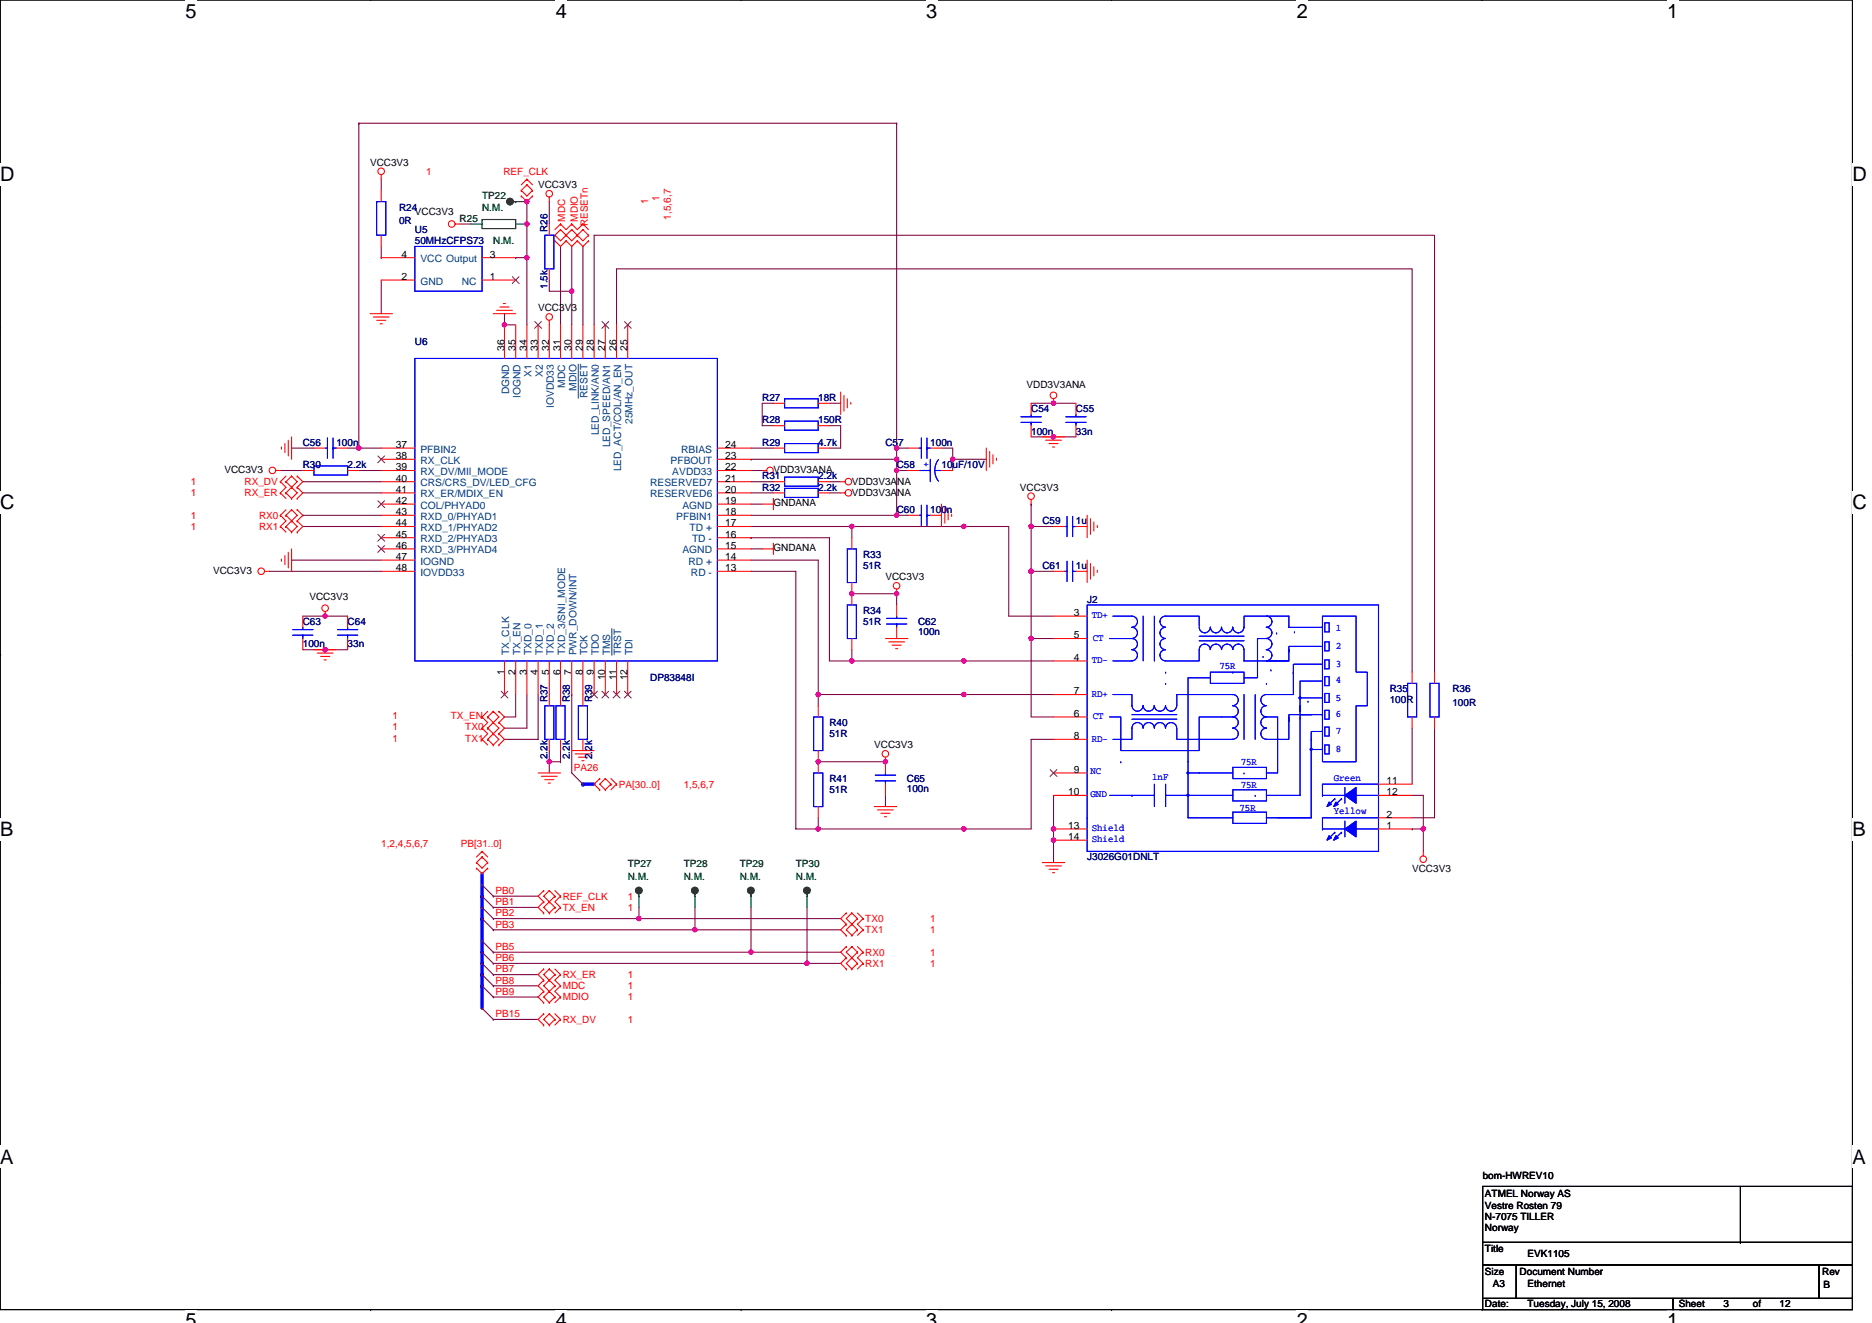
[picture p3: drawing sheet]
<svg xmlns="http://www.w3.org/2000/svg" width="297mm" height="210mm" viewBox="0 0 297 210" stroke-linecap="round" stroke-linejoin="round" font-family="sans-serif">
<path d="M0 0h293.9v207.9h-293.9z" fill="none" stroke="#000" stroke-width=".17"/>
<g fill="#fff">
<path d="M29.4 0h1.8v3.5h-1.8z"/>
<path d="M29.4 207.9h1.8v2h-1.8z"/>
</g>
<path d="M58.8 0h.1M58.8 207.9h.1" fill="none" stroke="#000" stroke-width=".17"/>
<g fill="#fff">
<path d="M88.2 0h1.8v3.5h-1.8z"/>
<path d="M88.2 207.9h1.8v2h-1.8z"/>
</g>
<path d="M117.6 0h.1M117.6 207.9h.1" fill="none" stroke="#000" stroke-width=".17"/>
<g fill="#fff">
<path d="M147 0h1.7v3.5h-1.7z"/>
<path d="M147 207.9h1.7v2h-1.7z"/>
</g>
<path d="M176.4 0h.1M176.4 207.9h.1" fill="none" stroke="#000" stroke-width=".17"/>
<g fill="#fff">
<path d="M205.8 0h1.7v3.5h-1.7z"/>
<path d="M205.8 207.9h1.7v2h-1.7z"/>
</g>
<path d="M235.2 0h.1M235.2 207.9h.1" fill="none" stroke="#000" stroke-width=".17"/>
<g fill="#fff">
<path d="M264.5 0h1.8v3.5h-1.8z"/>
<path d="M264.5 207.9h1.8v2h-1.8z"/>
<path d="M0 26h2.3v3.5h-2.3z"/>
<path d="M293.9 26h2.3v3.5h-2.3z"/>
<path d="M0 77.9h2.3v3.5h-2.3z"/>
<path d="M293.9 77.9h2.3v3.5h-2.3z"/>
</g>
<path d="M0 52h.1M293.9 52h.1" fill="none" stroke="#000" stroke-width=".17"/>
<g fill="#fff">
<path d="M0 129.9h2.1v3.5h-2.1z"/>
<path d="M293.9 129.9h2.1v3.5h-2.1z"/>
</g>
<path d="M0 103.9h.1M293.9 103.9h.1" fill="none" stroke="#000" stroke-width=".17"/>
<path d="M0 103.9h.1" fill="none" stroke="#000" stroke-width=".16"/>
<g fill="#fff">
<path d="M0 181.9h2.2v3.5h-2.2z"/>
<path d="M293.9 181.9h2.2v3.5h-2.2z"/>
</g>
<path d="M0 155.9h.1M293.9 155.9h.1M235.3 188.3h58.6v8.9h-58.6zM235.3 197.2h58.6v3.5h-58.6zM276.2 197.2h.1M276.2 188.3v8.9M235.3 200.7h5.3v5.4h-5.3zM235.3 206.1h30.2v1.8h-30.2zM240.6 200.7h48v5.4h-48zM265.5 206.1h28.4v1.8h-28.4zM288.6 200.7h5.3v5.4h-5.3z" fill="none" stroke="#000" stroke-width=".17"/>
<g fill="none" stroke="#800040" stroke-width=".17">
<path d="M56.9 19.6h85.4M56.9 19.6h.1M56.9 19.6v51.5M142.3 19.6h.1M142.3 19.6v51.5M60.5 28.4v1.8M60.5 39.1v1.8M72.9 35.6h1.8M83.6 32h.1M83.6 35.6h.1M83.6 32v8.9M87.2 32v3.6"/>
<path d="M88.9 39.1v12.5M90.7 39.1v7.1M92.5 39.1v12.5M60.5 44.4v5.4M60.5 40.9h.1M80 49.8v1.8h1.8M80 49.8h.1M81.8 40.9h.1M81.8 40.9h1.8M83.6 40.9v10.7M87.2 44.4v1.8h3.5M90.7 46.2h.1"/>
<path d="M90.7 46.2v5.4M94.3 51.6v-14.3h133.3v69.4M97.8 51.6v-8.9h126.3v64M44.5 74.7h3.5M46.3 71.1h3.5M48 78.2h12.5M48 76.5h12.5M55.2 71.1h1.7M56.9 74.7h3.6M56.9 71.1h3.6M119.2 74.7h1.7M119.2 72.9h.1"/>
<path d="M119.2 76.5h3.5M119.2 78.2h3.5M119.2 71.1h3.5M119.2 72.9h23.1M122.7 64h-1.8v3.6h1.8M131.6 67.6h1.8v3.5h-1.8M131.6 78.2h1.8M131.6 76.5h1.8M131.6 64h1.8M142.3 71.1h1.8M142.3 71.1v1.8M142.3 72.9v1.8h1.8"/>
<path d="M142.3 74.7h.1M142.3 74.7v7.1M149.4 71.1h1.8v1.8M151.2 72.9h.1M151.2 72.9h5.3M151.2 72.9v1.8M163.6 69.3h3.6M163.6 64h3.6M167.2 64h.1M167.2 69.3h.1M167.2 64h3.5M167.2 69.3h3.5"/>
<path d="M42.7 90.7h17.8M46.3 88.9h.1M46.3 88.9h14.2M48 81.8h.1M48 83.6h12.5M48 97.8h3.6M48 81.8h12.5M51.6 97.8h.1M51.6 97.8h3.6M119.2 80h1.7M119.2 85.3h12.4v19.6h3.6M119.2 90.7h7.1v40.9h3.5"/>
<path d="M119.2 87.1h1.7M119.2 85.3h.1M119.2 83.6h16M119.2 88.9h10.6v21.3M119.2 81.8h23.1M135.2 83.6h24.9v14.2h7.1M135.2 83.6h.1M135.2 83.6v1.7M135.2 94.2h.1M135.2 94.2h7.1M142.3 94.2h.1M142.3 81.8h1.8"/>
<path d="M142.3 94.2v1.8M152.9 83.6h.1M163.6 80h.1M163.6 80v33.8h3.6M163.6 90.7h.1M163.6 83.6h.1M163.6 90.7h3.6M163.6 83.6h3.6M48 103.1h3.6M51.6 103.1h.1M51.6 103.1h3.6M81.8 110.2v3.6h-1.8"/>
<path d="M83.6 110.2v5.4h-3.6M85.4 110.2v7.1h-5.4M87.2 119.1v1.8M88.9 119.1v1.8M90.7 110.2h.1M90.7 110.2v12.5l1.8 1.8M129.8 110.2v1.8M129.8 110.2h.1M129.8 110.2h37.4M135.2 104.9h.1M135.2 103.1v1.8M135.2 104.9h32"/>
<path d="M152.9 110.2h.1M152.9 104.9h.1M163.6 101.3h3.6M163.6 101.3h.1M167.2 117.3h-3.6v14.3h-33.8M224.1 115.6v8.9M227.6 115.6v14.2h-3.5M87.2 120.9v1.8M87.2 120.9h1.7M88.9 120.9h.1M92.5 124.5h.1M129.8 131.6h.1"/>
<path d="M129.8 120.9h.1M129.8 129.8v1.8M129.8 120.9h10.7M140.5 126.2v1.8M152.9 131.6h.1M167.2 131.6h.1M167.2 126.2v5.4M167.2 133.3h.1M167.2 131.6v5.3M224.1 131.6h.1M224.1 126.2h1.7v8.9M224.1 131.6h1.7"/>
<path d="M76.5 142.2h.1M76.5 144h.1M76.5 145.8h.1M76.5 149.4h.1M76.5 151.1h.1M76.5 152.9h.1M76.5 154.7h.1M76.5 156.5h.1M76.5 140.5h.1M76.5 142.2l1.8 1.8M76.5 144l1.8 1.8M76.5 145.8l1.8 1.8"/>
<path d="M76.5 149.4l1.8 1.7M76.5 151.1l1.8 1.8M76.5 152.9l1.8 1.8M76.5 154.7l1.8 1.8M76.5 156.5l1.8 1.7M76.5 140.5l1.8 1.7M78.3 144h.1M78.3 142.2h.1M78.3 145.8h.1M78.3 147.6h.1M78.3 151.1h.1M78.3 152.9h.1"/>
<path d="M78.3 154.7h.1M78.3 156.5h.1M78.3 158.2h.1M78.3 144h7.1M78.3 145.8h55.1M78.3 142.2h7.1M78.3 154.7h7.1M78.3 156.5h7.1M78.3 158.2h7.1M101.4 145.8h.1M101.4 144v1.8M110.3 147.6h.1"/>
<path d="M110.3 144v3.6h-32M110.3 147.6h23.1M119.2 144v7.1h-40.9M119.2 151.1h.1M119.2 151.1h14.2M128.1 144v8.9h-49.8M128.1 152.9h.1M128.1 152.9h5.3M76.5 160h.1M76.5 160l1.8 1.8M78.3 161.8h.1M78.3 161.8h7.1"/>
</g>
<g fill="#f0f" stroke="#f0f" stroke-width=".17">
<circle cx="151.2" cy="72.9" r=".35"/>
<circle cx="101.4" cy="145.8" r=".35"/>
<circle cx="110.3" cy="147.6" r=".35"/>
<circle cx="142.3" cy="71.1" r=".35"/>
<circle cx="87.1" cy="120.9" r=".35"/>
<circle cx="163.6" cy="101.3" r=".35"/>
<circle cx="225.8" cy="131.6" r=".35"/>
<circle cx="83.6" cy="40.9" r=".35"/>
<circle cx="83.6" cy="32" r=".35"/>
<circle cx="167.2" cy="131.6" r=".35"/>
<circle cx="56.9" cy="71.1" r=".35"/>
<circle cx="135.2" cy="83.6" r=".35"/>
<circle cx="163.6" cy="90.7" r=".35"/>
<circle cx="167.2" cy="133.3" r=".35"/>
<circle cx="83.6" cy="35.5" r=".35"/>
<circle cx="135.2" cy="104.9" r=".35"/>
<circle cx="129.8" cy="131.6" r=".35"/>
<circle cx="129.8" cy="110.2" r=".35"/>
<circle cx="142.3" cy="94.2" r=".35"/>
<circle cx="152.9" cy="131.6" r=".35"/>
<circle cx="140.5" cy="120.9" r=".35"/>
<circle cx="129.8" cy="120.9" r=".35"/>
<circle cx="142.3" cy="72.9" r=".35"/>
<circle cx="51.6" cy="97.8" r=".35"/>
<circle cx="51.6" cy="103.1" r=".35"/>
<circle cx="163.6" cy="83.6" r=".35"/>
<circle cx="152.9" cy="83.6" r=".35"/>
<circle cx="135.2" cy="94.2" r=".35"/>
<circle cx="167.2" cy="64" r=".35"/>
<circle cx="167.2" cy="69.3" r=".35"/>
<circle cx="152.9" cy="110.2" r=".35"/>
<circle cx="152.9" cy="104.9" r=".35"/>
<circle cx="90.7" cy="46.2" r=".35"/>
<circle cx="80" cy="51.5" r=".35"/>
<circle cx="142.3" cy="81.8" r=".35"/>
<circle cx="142.3" cy="74.7" r=".35"/>
<circle cx="119.2" cy="151.1" r=".35"/>
<circle cx="128" cy="152.9" r=".35"/>
</g>
<path d="M76.5 138.7v3.5M92.5 124.5h.1M92.5 124.5h1.8M76.5 145.8h.1M76.5 156.5h.1M76.5 142.2h.1M76.5 145.8v8.9M76.5 142.2v3.6M76.5 154.7h.1M76.5 154.7v5.3" fill="none" stroke="#00f" stroke-width=".53"/>
<g fill="none" stroke="#f00" stroke-width=".17">
<path d="M60.5 27.7v.7M60.5 30.2v1.8M60.5 37.3v1.8M72.2 35.6h.7M82.7 31.1h.1M82.7 30.2h.1M82.7 30.2l.9 .9 .9-.9M82.7 31.1l.9 .9 .9-.9M83.6 28.4h.1M83.6 29.3h.1M83.6 28.4l.9 .9M83.6 29.3l.9 .9"/>
<path d="M83.6 29.3l-.9 .9M83.6 28.4l-.9 .9M84.5 31.1h.1M84.5 30.2h.1M87.2 31.3v.7M87.2 35.6v1.7M88.1 38.2h.1M88.1 37.3h.1M88.1 38.2l.8 .9 .9-.9M88.9 35.6h.1M88.9 36.4h.1M88.9 35.6l.9 .8 .9-.8"/>
<path d="M88.9 36.4l-.8 .9M88.9 35.6l-.8 .8M88.9 36.4l.9 .9M89.8 38.2h.1M89.8 37.3h.1M89.8 38.2l.9 .9 .9-.9M90.7 35.6h.1M90.7 36.4h.1M90.7 36.4l1.8 1.8 .9-.9M90.7 36.4l-1.8 1.8-.8-.9M90.7 35.6l.9 .8 .9-.8M91.6 38.2h.1"/>
<path d="M91.6 37.3h.1M91.6 38.2l.9 .9 .9-.9M92.5 35.6h.1M92.5 36.4h.1M92.5 35.6l.9 .8M92.5 36.4l.9 .9M92.5 36.4l-1.8 1.8-.9-.9M93.4 38.2h.1M93.4 37.3h.1M58.7 49.8h3.6M59.2 50.3h2.5M59.8 50.8h1.4"/>
<path d="M60.3 51.4h.4M60.5 44.4h5.3M60.5 40.9h5.3M76.5 44.4h5.3M76.5 40.9h5.3M78.3 49.8h3.5M78.8 49.3h2.5M79.3 48.7h1.5M79.9 48.2h.3M80 51.6v5.3M81.8 51.6v5.3M83.6 51.6v5.3"/>
<path d="M85.4 51.6v5.3M87.2 50.8v6.1M87.2 42.7v1.7M88.9 51.6v5.3M90.7 51.6v5.3M92.5 51.6v5.3M94.3 51.6v5.3M96.1 51.6v5.3M97.8 51.6v5.3M99.6 51.6v5.3M43.8 74.7h.7M44.5 78.2h.1"/>
<path d="M44.5 76.5h.1M44.5 78.2l.9 .9M44.5 76.5l.9 .8-.9 .9M44.7 71v.3M45.2 70.4v1.4M45.4 78.2h.1M45.4 76.5h.1M45.4 76.5l1.8 1.7-.9 .9M45.4 78.2l.9 .9M45.4 75.6l-.9 .9M45.7 69.9v2.5M46.3 69.3v3.6"/>
<path d="M46.3 79.1h.1M46.3 77.3h.1M46.3 75.6h.1M46.3 75.6l.9 .9-1.8 1.7M46.3 75.6l-.9 .9M47.2 77.3h.1M47.2 79.1h.1M47.2 75.6h.1M47.2 77.3l.8 .9-.8 .9M47.2 75.6l.8 .9-.8 .8M48 74.7h1.8M49.8 71.1h1.8"/>
<path d="M53.4 71.1h1.8M55.2 74.7h1.7M60.5 71.1h5.3M60.5 74.7h5.3M60.5 78.2h5.3M60.5 76.5h5.3M60.5 72.9h5.3M113.8 71.1h5.4M113.8 74.7h5.4M113.8 78.2h5.4M113.8 76.5h5.4M113.8 72.9h5.4"/>
<path d="M120.9 74.7h.8M122.7 79.1h.1M122.7 79.1v1.8M122.7 71.1h1.8M122.7 78.2h1.8M122.7 76.5h1.8M122.7 64h1.8M122.7 67.6h1.8M129.8 71.1h1.8M129.8 78.2h1.8M129.8 76.5h1.8M129.8 64h1.8"/>
<path d="M129.8 67.6h1.8M133.4 78.2h.7M133.4 76.5h.7M133.4 62.2v3.6M133.9 62.8v2.5M134.4 63.3v1.4M135 63.8v.4M144.1 71.1h1.7M144.1 74.7h1.7M147.6 71.1h1.8M149.4 74.7h1.8M156.5 71.1v3.6"/>
<path d="M157 71.6v2.5M157.6 72.2v1.4M158.1 72.7v.4M163.6 79.3v.7M163.6 64v1.8M163.6 67.6v1.7M165.4 69.3h3.5M165.9 69.9h2.5M166.5 70.4h1.4M167 71h.3M167.2 63.3v.7M170.7 64v1.8"/>
<path d="M170.7 67.6v1.7M42 90.7h.7M44.5 83.6h.1M44.5 81.8h.1M44.5 83.6l.9 .9M44.5 81.8l.9 .9-.9 .9M44.7 88.7v.4M45.2 88.2v1.4M45.4 83.6h.1M45.4 81.8h.1M45.4 81.8l1.8 1.8-.9 .9M45.4 83.6l.9 .9"/>
<path d="M45.4 80.9l-.9 .9M45.7 87.7v2.4M46.3 87.1v3.6M46.3 84.5h.1M46.3 82.7h.1M46.3 80.9h.1M46.3 80.9l.9 .9-1.8 1.8M46.3 80.9l-.9 .9M47.2 82.7h.1M47.2 84.5h.1M47.2 80.9h.1M47.2 82.7l.8 .9-.8 .9"/>
<path d="M47.2 80.9l.8 .9-.8 .9M48 97.8v1.8M51.6 97.1v.7M55.2 97.8v1.8M60.5 83.6h5.3M60.5 90.7h5.3M60.5 81.8h5.3M60.5 88.9h5.3M60.5 87.1h5.3M60.5 85.3h5.3M60.5 80h5.3M113.8 83.6h5.4"/>
<path d="M113.8 90.7h5.4M113.8 81.8h5.4M113.8 88.9h5.4M113.8 87.1h5.4M113.8 85.3h5.4M113.8 80h5.4M120.9 87.1h1.8M120.9 80h1.8M122.7 86.2h.1M122.7 86.2v1.8M135.2 85.3v1.8M135.2 92.5v3.5"/>
<path d="M142.3 93.5v.7M142.3 96v1.8M142.3 99.6v1.7M144.1 81.8h1.7M147.6 81.8h1.8M149.4 80v3.6M149.9 80.5v2.5M150.4 81.1v1.4M151 81.6v.4M167.2 83.6h1.7M167.2 90.7h1.7M167.2 97.8h5.3"/>
<path d="M170.7 83.6h1.8M170.7 90.7h1.8M172.5 81.8v3.5M172.5 88.9v3.6M173 82.3v2.5M173 89.4v2.5M173.6 82.8v1.5M173.6 90v1.4M174.1 83.4v.3M174.1 90.5v.3M48 101.3v1.8M49.8 103.1h3.6"/>
<path d="M50.4 103.7h2.4M50.9 104.2h1.4M51.4 104.7h.4M55.2 101.3v1.8M76.5 115.6h.1M76.5 117.3h.1M76.5 113.8h.1M76.5 115.6l.9 .9-.9 .8M76.5 113.8l.9 .9-.9 .9M76.5 117.3l.9 .9M77.4 115.6h.1M77.4 117.3h.1"/>
<path d="M77.4 113.8h.1M77.4 113.8l1.8 1.8-1.8 1.7M77.4 115.6l1.8 1.7-.9 .9M77.4 117.3l.9 .9M77.4 112.9l-.9 .9M78.3 116.5h.1M78.3 114.7h.1M78.3 118.2h.1M78.3 112.9h.1M78.3 112.9l.9 .9-1.8 1.8M78.3 112.9l-.9 .9M79.2 114.7h.1"/>
<path d="M79.2 116.5h.1M79.2 118.2h.1M79.2 112.9h.1M79.2 114.7l.8 .9-.8 .9M79.2 116.5l.8 .8-.8 .9M79.2 112.9l.8 .9-.8 .9M80 104.9v5.3M81.8 104.9v5.3M83.6 104.9v5.3M85.4 104.9v5.3M87.2 104.9v7.1M87.2 117.3v1.8"/>
<path d="M88.9 104.9v7.1M88.9 117.3v1.8M90.7 119.1h3.6M90.7 104.9v5.3M91.2 119.7h2.5M92.5 104.9v7.1M92.5 117.3v1.8M94.3 104.9v5.3M96.1 104.9v5.3M97.8 104.9v5.3M99.6 104.9v5.3M129.8 112v1.8"/>
<path d="M129.8 119.1v3.6M135.2 101.3v1.8M140.5 101.3h3.6M141 101.9h2.5M141.6 102.4h1.4M142.1 103h.3M167.2 104.9h5.3M167.2 110.2h5.3M167.2 117.3h5.3M167.2 101.3h5.3M167.2 113.8h5.3M224.1 106.7v1.8"/>
<path d="M224.1 113.8v1.8M227.6 106.7v1.8M227.6 113.8v1.8M75.6 137.8h.1M75.6 136.9h.1M75.6 137.8l.9 .9 .9-.9M75.6 136.9l.9 .9 .9-.9M76.5 135.1h.1M76.5 136h.1M76.5 135.1l.9 .9M76.5 136l.9 .9M76.5 136l-.9 .9"/>
<path d="M76.5 135.1l-.9 .9M77.4 137.8h.1M77.4 136.9h.1M85.4 122.7h3.5M85.9 123.2h2.5M86.4 123.7h1.5M87 124.3h.3M91.8 120.2h1.4M92.3 120.7h.4M95.2 123.6h.1M95.2 125.3h.1M95.2 123.6l-.9 .9 .9 .8"/>
<path d="M96.1 125.3h.1M96.1 123.6h.1M96.1 123.6l-.9 .9 .9 .8M96.1 123.6l.8 .9M96.9 124.5h.1M96.9 124.5l-.8 .8M96.9 123.6l.9 .9M97.8 124.5h.1M97.8 124.5l-.9 .8M129.8 128v1.8M138.7 128h3.6M139.3 128.5h2.4"/>
<path d="M139.8 129.1h1.4M140.3 129.6h.4M140.5 120.2v2.5M140.5 124.5v1.7M165.4 136.9h3.5M165.9 137.4h2.5M166.5 138h1.4M167 138.5h.3M167.2 126.2h5.3M167.2 131.6h5.3M167.2 133.3h5.3M167.2 122.7h5.3"/>
<path d="M218.7 126.2h5.4M218.7 124.5h5.4M218.7 131.6h5.4M218.7 129.8h5.4M225.8 135.1v.7M86.3 143.1h.1M86.3 144.9h.1M86.3 153.8h.1M86.3 155.6h.1M86.3 157.4h.1M86.3 159.1h.1M86.3 141.4h.1"/>
<path d="M86.3 143.1l-.9 .9 .9 .9M86.3 153.8l-.9 .9 .9 .9M86.3 157.4l-.9 .8 .9 .9M86.3 155.6l-.9 .9 .9 .9M86.3 141.4l-.9 .8 .9 .9M87.2 144.9h.1M87.2 143.1h.1M87.2 155.6h.1M87.2 153.8h.1M87.2 157.4h.1M87.2 159.1h.1M87.2 141.4h.1"/>
<path d="M87.2 141.4l-.9 .8 1.8 1.8M87.2 153.8l-.9 .9 1.8 1.8M87.2 153.8l.9 .9M87.2 141.4l.9 .8M88.1 144h.1M88.1 154.7h.1M88.1 156.5h.1M88.1 158.2h.1M88.1 142.2h.1M88.1 142.2l-1.8 1.8 .9 .9M88.1 144l-.9 .9M88.1 154.7l-1.8 1.8 1.8 1.7"/>
<path d="M88.1 153.8l.8 .9M88.1 156.5l-1.8 1.7 .9 .9M88.1 158.2l-.9 .9M88.1 141.4l.8 .8M88.9 144h.1M88.9 154.7h.1M88.9 156.5h.1M88.9 158.2h.1M88.9 142.2h.1M88.9 144l-.8 .9M88.9 142.2l-.8 .9 .8 .9M88.9 156.5l-.8 .9 .8 .8"/>
<path d="M88.9 154.7l-.8 .9 .8 .9M88.9 158.2l-.8 .9M134.3 144.9h.1M134.3 146.7h.1M134.3 148.5h.1M134.3 152h.1M134.3 153.8h.1M134.3 150.2h.1M134.3 144.9l-.9 .9 .9 .9M134.3 146.7l-.9 .9 .9 .9M134.3 150.2l-.9 .9 .9 .9M134.3 152l-.9 .9 .9 .9"/>
<path d="M135.2 146.7h.1M135.2 144.9h.1M135.2 148.5h.1M135.2 153.8h.1M135.2 152h.1M135.2 150.2h.1M135.2 144.9l-.9 .9 1.8 1.8M135.2 144.9l.9 .9M135.2 150.2l-.9 .9 1.8 1.8M135.2 150.2l.9 .9M136.1 145.8h.1M136.1 147.6h.1"/>
<path d="M136.1 152.9h.1M136.1 151.1h.1M136.1 145.8l-1.8 1.8 .9 .9M136.1 144.9l.8 .9M136.1 150.2l.8 .9M136.1 147.6l-.9 .9M136.1 151.1l-1.8 1.8 .9 .9M136.1 152.9l-.9 .9M136.9 145.8h.1M136.9 147.6h.1M136.9 152.9h.1M136.9 151.1h.1"/>
<path d="M136.9 145.8l-.8 .9 .8 .9M136.9 147.6l-.8 .9M136.9 152.9l-.8 .9M136.9 151.1l-.8 .9 .8 .9M86.3 160.9h.1M86.3 162.7h.1M86.3 160.9l-.9 .9 .9 .9M87.2 162.7h.1M87.2 160.9h.1M87.2 160.9l-.9 .9 .9 .9M87.2 160.9l.9 .9M88.1 161.8h.1"/>
<path d="M88.1 160.9l.8 .9M88.1 161.8l-.9 .9M88.9 161.8h.1M88.9 161.8l-.8 .9"/>
<circle cx="60.5" cy="27.2" r=".52"/>
<circle cx="71.7" cy="35.5" r=".52"/>
<circle cx="87.1" cy="30.7" r=".52"/>
<circle cx="87.1" cy="50.3" r=".52"/>
<circle cx="43.2" cy="74.7" r=".52"/>
<circle cx="122.2" cy="74.7" r=".52"/>
<circle cx="134.6" cy="76.4" r=".52"/>
<circle cx="134.6" cy="78.2" r=".52"/>
<circle cx="163.6" cy="78.8" r=".52"/>
<circle cx="167.2" cy="62.7" r=".52"/>
<circle cx="41.4" cy="90.7" r=".52"/>
<circle cx="51.6" cy="96.5" r=".52"/>
<circle cx="142.3" cy="93" r=".52"/>
<circle cx="140.5" cy="119.6" r=".52"/>
<circle cx="225.8" cy="136.4" r=".52"/>
</g>
<g fill="none" stroke="#00f" stroke-width=".17">
<path d="M59.8 32h1.4v5.3h-1.4zM65.8 39.1h10.7v7.1h-10.7zM86.4 37.3h1.5v5.4h-1.5zM65.8 56.9h48v48h-48zM49.8 74h5.4v1.4h-5.4zM51.6 71.1h.4M52 69.5v3.2M52.8 69.5v3.2M52.8 71.1h.1M52.8 71.1h.6M124.5 77.5h5.3v1.5h-5.3zM124.5 75.7h5.3v1.5h-5.3z"/>
<path d="M124.5 63.3h5.3v1.4h-5.3zM124.5 70.4h5.3v1.4h-5.3zM124.5 66.8h5.3v1.5h-5.3zM145.8 71.1h.4M145.8 74.7h1.8M146.2 69.5v3.2M147.1 69.5v3.2M147.1 71.1h.1M147.1 71.1h.5M147.6 72.9v3.6M148.3 74.7h1.1M148.3 74.7l.2 1 .4 .7"/>
<path d="M148.9 72.9l-.4 .7-.2 1.1M162 67h3.2M162 66.1h3.2M163.6 65.8v.3M163.6 67h.1M163.6 67v.6M169.1 67h3.2M169.1 66.1h3.2M170.7 65.8v.3M170.7 67h.1M170.7 67v.6M46.4 99.9h3.3"/>
<path d="M48 99.6v.3M53.5 99.9h3.3M55.2 99.6v.3M134.4 96h1.5v5.3h-1.5zM134.4 87.1h1.5v5.4h-1.5zM140.7 99h3.2M140.7 98.1h3.2M142.3 97.8v.3M142.3 99h.1M142.3 99v.6M145.8 81.8h.4M146.2 80.2v3.2"/>
<path d="M147.1 80.2v3.2M147.1 81.8h.1M147.1 81.8h.5M168.9 83.6h.4M168.9 90.7h.4M169.3 82v3.2M169.3 89.1v3.2M170.2 82v3.2M170.2 83.6h.1M170.2 89.1v3.2M170.2 90.7h.1M170.2 83.6h.5"/>
<path d="M170.2 90.7h.5M172.5 96h46.2v39.1h-46.2zM176.6 97.8h3M179.6 99.6a.88 .88 0 0 1 .9 .8 .88 .88 0 0 1-.9 .9M179.6 97.8a.88 .88 0 0 1 .9 .9 .88 .88 0 0 1-.9 .8M181.4 97.8v7.1M183.2 97.8v7.1M184.9 99.6a.88 .88 0 0 0-.8 .8 .88 .88 0 0 0 .8 .9M190.3 99.4v-1.6h-5.4a.88 .88 0 0 0-.8 .9 .88 .88 0 0 0 .8 .8M190.3 99.5a.88 .88 0 0 0 .9 .9 .88 .88 0 0 0 .8-.9M192.1 99.5a.88 .88 0 0 0 .8 .9 .88 .88 0 0 0 .9-.9M193.8 99.5a.89 .89 0 0 0 .9 .9 .89 .89 0 0 0 .9-.9 .88 .88 0 0 0 .9 .9 .88 .88 0 0 0 .9-.9"/>
<path d="M197.4 99.6v-1.8h7.1v1.8h5.3M200.9 97.8a.88 .88 0 0 1 .9 .9 .88 .88 0 0 1-.9 .8M200.9 99.6a.88 .88 0 0 1 .9 .8 .88 .88 0 0 1-.9 .9M209.8 97.8h5.4v8.9h1.8v5.3h-1.8v8.9h-5.4zM210.2 98.8h.7v1.5h-.7zM46.4 100.8h3.3M48 100.8h.1M48 100.8v.5M53.5 100.8h3.3M55.2 100.8h.1M55.2 100.8v.5M86.4 112h1.5v5.3h-1.5z"/>
<path d="M88.2 112h1.5v5.3h-1.5zM91.8 112h1.4v5.3h-1.4zM129.1 113.8h1.5v5.3h-1.5zM176.1 113.8h1.7v5.3h12.5v-5.3h5.3a.89 .89 0 0 1 .9 .9 .89 .89 0 0 1-.9 .9 .89 .89 0 0 1 .9 .8 .89 .89 0 0 1-.9 .9h-8.9v-1.8a.89 .89 0 0 0-.9-.8 .89 .89 0 0 0-.9 .8 .88 .88 0 0 0-.8-.8 .88 .88 0 0 0-.9 .8M176.1 101.3h3.5M176.6 110.2h3v1.8M176.6 104.9h3M179.6 103.1a.88 .88 0 0 1 .9 .9 .88 .88 0 0 1-.9 .9M179.6 101.3a.88 .88 0 0 1 .9 .9 .88 .88 0 0 1-.9 .9M179.6 112a.88 .88 0 0 0 .9 .9 .88 .88 0 0 0 .9-.9M179.6 113.4h7.1M179.6 114.2h7.1"/>
<path d="M181.4 115.5a.88 .88 0 0 0-.9-.8 .88 .88 0 0 0-.9 .8v1.8h-3M181.4 112a.88 .88 0 0 0 .9 .9 .88 .88 0 0 0 .9-.9M181.4 115.5a.88 .88 0 0 1 .9-.8 .88 .88 0 0 1 .9 .8M183.2 112a.89 .89 0 0 0 .9 .9 .89 .89 0 0 0 .9-.9 .88 .88 0 0 0 .8 .9 .88 .88 0 0 0 .9-.9M184.9 101.3a.88 .88 0 0 0-.8 .9 .88 .88 0 0 0 .8 .9M184.9 103.1a.88 .88 0 0 0-.8 .9 .88 .88 0 0 0 .8 .9h5.4v-1.8M185 106.7h.1M185 108.5h.1M190.3 103.1a.88 .88 0 0 1 .9-.9 .88 .88 0 0 1 .8 .9M190.3 101h7.1M190.3 101.7h7.1M192.1 103.1a.88 .88 0 0 1 .8-.9 .88 .88 0 0 1 .9 .9"/>
<path d="M192.1 107.6h-3.6v22.2h7.1M192.1 106.7h5.3v1.8h-5.3zM193.8 103.1a.88 .88 0 0 1 .9-.9 .88 .88 0 0 1 .9 .9 .89 .89 0 0 1 .9-.9 .89 .89 0 0 1 .9 .9M195.6 112a.88 .88 0 0 1 .9 .9 .88 .88 0 0 1-.9 .9M195.6 112a.88 .88 0 0 0 .9-.9 .88 .88 0 0 0-.9-.9h-8.9v1.8M195.6 106.7h.1M197.4 103.1v1.8h7.1M197.4 110.2v7.1M199.2 110.2v7.1M200.4 104.2h.1M200.9 101.3a.88 .88 0 0 1 .9 .9 .88 .88 0 0 1-.9 .9M200.9 103.1a.88 .88 0 0 1 .9 .9 .88 .88 0 0 1-.9 .9"/>
<path d="M200.9 112a.88 .88 0 0 0-.8 .9 .88 .88 0 0 0 .8 .9M200.9 110.2a.88 .88 0 0 0-.8 .9 .88 .88 0 0 0 .8 .9M200.9 113.8a.89 .89 0 0 0-.8 .9 .89 .89 0 0 0 .8 .9 .88 .88 0 0 0-.8 .8 .88 .88 0 0 0 .8 .9M201 108.5h.1M201 113.8h1.7v8.9h-1.7M201 101.3h-1.5v6.3h-2.1M201.7 106.3h.1M202.6 100.5h.1M204.5 103.1h.1M204.5 103.1v1.8h-3.5M204.5 113.8v3.5h-3.5M205.2 106.7v3.5h-4.2"/>
<path d="M205.4 100.3h.1M206.3 114h.1M206.3 113.4h3.5M206.3 112v14.2h-5.3M206.3 110.8h3.5M207.5 111.3h.1M208.1 113.4h-3.6v1.1M208.1 117.3v12.5h-7.1M208.1 119h1.7M209.8 102.6h-5.3v.9M209.8 105.4h-4.6v1.6M209.8 116.1h-1.7v1.4"/>
<path d="M209.8 108.1h-3.5v4.8M210.2 101.9h.7v1.4h-.7zM210.2 104.7h.7v1.5h-.7zM210.2 107.4h.7v1.4h-.7zM210.2 110.1h.7v1.4h-.7zM210.2 112.7h.7v1.5h-.7zM210.2 115.4h.7v1.4h-.7zM210.2 118.2h.7v1.5h-.7zM223.3 108.5h1.5v5.3h-1.5zM226.9 108.5h1.4v5.3h-1.4zM129.1 122.7h1.5v5.3h-1.5zM138.9 123.9h3.2"/>
<path d="M138.9 123h3.2M140.5 122.7v.3M140.5 123.9h.1M140.5 123.9v.6M172.5 129.8h.1M176.1 126.2h7.1M177.8 120.9h.1M179.6 126.2h.1M183.2 124.5v3.5M185 126.2h10.6M185 124.5v3.5M188.5 122.7h7.1"/>
<path d="M195.6 128.9h5.4v1.8h-5.4zM195.6 125.3h5.4v1.8h-5.4zM195.6 121.8h5.4v1.8h-5.4zM197.4 122.7h.1M199.2 126.2h.1M202.7 129.8h5.4M209.8 131.6h.1M209.8 126.2h.1M209.8 131.6h3.6M209.8 126.2h3.6M211.8 132.1h.1M211.8 126.8h.1"/>
<path d="M211.8 132.1l-1.1 1.1M211.8 126.8l-1.1 1M212.9 132.1h.1M212.9 126.8h.1M212.9 132.1l-1.1 1.1M212.9 126.8l-1.1 1M213.4 130.3v2.5M213.4 125v2.5M215.2 131.6h3.5M215.2 126.2h3.5M218.7 124.5h-8.9v1.7M218.7 129.8h-8.9v1.8"/>
</g>
<g fill="#008000" stroke="#008000" stroke-width=".17">
<circle cx="80.9" cy="32" r=".52"/>
<circle cx="119.2" cy="141.3" r=".52"/>
<circle cx="101.4" cy="141.3" r=".52"/>
<circle cx="128" cy="141.3" r=".52"/>
<circle cx="110.3" cy="141.3" r=".52"/>
</g>
<g fill="none" stroke="#008000" stroke-width=".17">
<path d="M74.7 35.6h1.8M76.5 34.8h5.3v1.5h-5.3zM81.5 32h2.1M81.8 32h.1M81.8 35.6h1.8M101.4 142.2h.1M101.4 141.9v2.1M110.3 142.2h.1M110.3 141.9v2.1M119.2 142.2h.1M119.2 141.9v2.1M128.1 142.2h.1"/>
<path d="M128.1 141.9v2.1"/>
</g>
<g fill="none" stroke="#804000" stroke-width=".16">
<path d="M81.3 43.9l1.1 1.1M82.4 43.9l-1.1 1.1M84.9 51l1 1.1M85.9 51l-1.1 1.1M95.5 51l1.1 1.1M96.6 51l-1.1 1.1M99.1 51l1.1 1.1M100.1 51l-1 1.1M60 72.4l1 1M60 79.5l1 1.1M61 72.4l-1.1 1M61 79.5l-1.1 1.1"/>
<path d="M60 84.8l1 1.1M60 86.6l1 1.1M61 86.6l-1.1 1.1M61 84.8l-1.1 1.1M79.5 109.7l1.1 1.1M80.6 109.7l-1.1 1.1M93.7 109.7l1.1 1.1M94.8 109.7l-1.1 1.1M95.5 109.7l1.1 1.1M96.6 109.7l-1.1 1.1M97.3 109.7l1.1 1.1M98.4 109.7l-1.1 1.1"/>
<path d="M99.1 109.7l1.1 1.1M100.1 109.7l-1 1.1M166.6 122.2l1.1 1M167.7 122.2l-1.1 1"/>
</g>
<path d="M91.8 57.8v5.4M97.1 99.8v4.2" fill="none" stroke="#004080" stroke-width=".16"/>
<g fill="#00f" stroke="#00f" stroke-width=".17">
<path d="M213.4 131.6l1.8-1.3v2.5z" fill-rule="evenodd"/>
<path d="M210.9 132.6l.4 .4-.7 .3z" fill-rule="evenodd"/>
<path d="M212 132.6l.3 .4-.7 .3z" fill-rule="evenodd"/>
<path d="M213.4 126.2l1.8-1.2v2.5z" fill-rule="evenodd"/>
<path d="M210.9 127.3l.4 .4-.7 .3z" fill-rule="evenodd"/>
<path d="M212 127.3l.3 .4-.7 .3z" fill-rule="evenodd"/>
<path d="M188.4 122.6h.2v.2h-.2z" fill-rule="evenodd"/>
<path d="M188.4 126.1h.2v.2h-.2z" fill-rule="evenodd"/>
<path d="M207.9 118.8h.3v.3h-.3z" fill-rule="evenodd"/>
<path d="M206.2 110.6h.2v.3h-.2z" fill-rule="evenodd"/>
<path d="M213.4 131.6l1.8-1.3v2.5z" fill-rule="evenodd"/>
<path d="M210.9 132.6l.4 .4-.7 .3z" fill-rule="evenodd"/>
<path d="M212 132.6l.3 .4-.7 .3z" fill-rule="evenodd"/>
<path d="M213.4 126.2l1.8-1.2v2.5z" fill-rule="evenodd"/>
<path d="M210.9 127.3l.4 .4-.7 .3z" fill-rule="evenodd"/>
<path d="M212 127.3l.3 .4-.7 .3z" fill-rule="evenodd"/>
<path d="M188.4 122.6h.2v.2h-.2z" fill-rule="evenodd"/>
<path d="M188.4 126.1h.2v.2h-.2z" fill-rule="evenodd"/>
<path d="M207.9 118.8h.3v.3h-.3z" fill-rule="evenodd"/>
<path d="M206.2 110.6h.2v.3h-.2z" fill-rule="evenodd"/>
</g>
<g font-size="3.2">
<text x="29.4" y="2.8">5</text>
<text x="88.2" y="2.8">4</text>
<text x="147" y="2.8">3</text>
<text x="205.8" y="2.8">2</text>
<text x="264.5" y="2.8">1</text>
<text x="0" y="28.8">D</text>
<text x="293.9" y="28.8">D</text>
<text x="0" y="80.8">C</text>
<text x="293.9" y="80.8">C</text>
<text x="0" y="132.7">B</text>
<text x="293.9" y="132.7">B</text>
<text x="0" y="184.7">A</text>
<text x="293.9" y="184.7">A</text>
<text x="29.4" y="210.7">5</text>
<text x="88.2" y="210.7">4</text>
<text x="147" y="210.7">3</text>
<text x="205.8" y="210.7">2</text>
<text x="264.5" y="210.7">1</text>
</g>
<g font-size="1.6">
<text x="58.7" y="26.3">VCC3V3</text>
<text x="85.4" y="29.9">VCC3V3</text>
<text x="65.8" y="34.1">VCC3V3</text>
<text x="63.7" y="40.9">4</text>
<text x="77.7" y="40.9">3</text>
<text x="63.7" y="44.4">2</text>
<text x="77.7" y="44.4">1</text>
<text x="85.4" y="49.4">VCC3V3</text>
<text x="80" y="55.6" transform="rotate(-90 80 55.6)">36</text>
<text x="81.8" y="55.6" transform="rotate(-90 81.8 55.6)">35</text>
<text x="83.6" y="55.6" transform="rotate(-90 83.6 55.6)">34</text>
<text x="85.4" y="55.6" transform="rotate(-90 85.4 55.6)">33</text>
<text x="87.1" y="55.6" transform="rotate(-90 87.1 55.6)">32</text>
<text x="88.9" y="55.6" transform="rotate(-90 88.9 55.6)">31</text>
<text x="90.7" y="55.6" transform="rotate(-90 90.7 55.6)">30</text>
<text x="92.5" y="55.6" transform="rotate(-90 92.5 55.6)">29</text>
<text x="94.3" y="55.6" transform="rotate(-90 94.3 55.6)">28</text>
<text x="96" y="55.6" transform="rotate(-90 96 55.6)">27</text>
<text x="97.8" y="55.6" transform="rotate(-90 97.8 55.6)">26</text>
<text x="99.6" y="55.6" transform="rotate(-90 99.6 55.6)">25</text>
<text x="162.9" y="61.5">VDD3V3ANA</text>
<text x="62.8" y="71.1">37</text>
<text x="115.1" y="71.1">24</text>
<text x="35.6" y="75">VCC3V3</text>
<text x="62.8" y="72.9">38</text>
<text x="62.8" y="74.7">39</text>
<text x="62.8" y="76.4">40</text>
<text x="115.1" y="74.7">22</text>
<text x="115.1" y="76.4">21</text>
<text x="115.1" y="72.9">23</text>
<text x="122.7" y="75">VDD3V3ANA</text>
<text x="135.2" y="77">VDD3V3ANA</text>
<text x="161.8" y="77.9">VCC3V3</text>
<text x="62.8" y="78.2">41</text>
<text x="62.8" y="80">42</text>
<text x="62.8" y="81.8">43</text>
<text x="62.8" y="83.5">44</text>
<text x="115.1" y="81.8">18</text>
<text x="115.1" y="80">19</text>
<text x="115.1" y="78.2">20</text>
<text x="115.1" y="83.5">17</text>
<text x="122.7" y="80.4">GNDANA</text>
<text x="135.2" y="78.8">VDD3V3ANA</text>
<text x="62.8" y="85.3">45</text>
<text x="62.8" y="87.1">46</text>
<text x="62.8" y="88.9">47</text>
<text x="115.1" y="88.9">14</text>
<text x="115.1" y="85.3">16</text>
<text x="115.1" y="87.1">15</text>
<text x="122.7" y="87.5">GNDANA</text>
<text x="33.8" y="91">VCC3V3</text>
<text x="49.1" y="95.3">VCC3V3</text>
<text x="62.8" y="90.7">48</text>
<text x="115.1" y="90.7">13</text>
<text x="140.5" y="92.1">VCC3V3</text>
<text x="170.4" y="97.8">3</text>
<text x="170.4" y="101.3">5</text>
<text x="80" y="107.1" transform="rotate(-90 80 107.1)">1</text>
<text x="81.8" y="107.1" transform="rotate(-90 81.8 107.1)">2</text>
<text x="83.6" y="107.1" transform="rotate(-90 83.6 107.1)">3</text>
<text x="85.4" y="107.1" transform="rotate(-90 85.4 107.1)">4</text>
<text x="87.1" y="107.1" transform="rotate(-90 87.1 107.1)">5</text>
<text x="88.9" y="107.1" transform="rotate(-90 88.9 107.1)">6</text>
<text x="90.7" y="107.1" transform="rotate(-90 90.7 107.1)">7</text>
<text x="92.5" y="107.1" transform="rotate(-90 92.5 107.1)">8</text>
<text x="94.3" y="107.1" transform="rotate(-90 94.3 107.1)">9</text>
<text x="96" y="108" transform="rotate(-90 96 108)">10</text>
<text x="97.8" y="108" transform="rotate(-90 97.8 108)">11</text>
<text x="99.6" y="108" transform="rotate(-90 99.6 108)">12</text>
<text x="170.4" y="104.9">4</text>
<text x="170.4" y="110.2">7</text>
<text x="170.4" y="113.8">6</text>
<text x="138.7" y="118.8">VCC3V3</text>
<text x="170.4" y="117.3">8</text>
<text x="170.4" y="122.7">9</text>
<text x="220" y="124.4">11</text>
<text x="169.5" y="126.2">10</text>
<text x="169.5" y="131.6">13</text>
<text x="220" y="126.2">12</text>
<text x="220" y="131.6">1</text>
<text x="220" y="129.8">2</text>
<text x="169.5" y="133.3">14</text>
<text x="224.1" y="138.3">VCC3V3</text>
<text x="235.3" y="187">bom-HWREV10</text>
<text x="235.6" y="190.1">ATMEL Norway AS</text>
<text x="235.6" y="191.9">Vestre Rosten 79</text>
<text x="235.6" y="193.7">N-7075 TILLER</text>
<text x="235.6" y="195.5">Norway</text>
<text x="235.6" y="198.8">Title</text>
<text x="235.6" y="202.3">Size</text>
<text x="241.1" y="202.3">Document Number</text>
<text x="242.4" y="199.5">EVK1105</text>
<text x="289.1" y="202.3">Rev</text>
<text x="235.6" y="207.5">Date:</text>
<text x="236.9" y="204.3">A3</text>
<text x="242.4" y="204.3">Ethernet</text>
<text x="242.4" y="207.5">Tuesday, July 15, 2008</text>
<text x="266.4" y="207.5">Sheet</text>
<text x="273.5" y="207.5">3</text>
<text x="278.1" y="207.5">of</text>
<text x="282.4" y="207.5">12</text>
<text x="289.3" y="204.5">B</text>
</g>
<g font-size="1.6" fill="#f00">
<text x="67.6" y="27.7">1</text>
<text x="79.9" y="27.7">REF_CLK</text>
<text x="89.7" y="35.2" transform="rotate(-90 89.7 35.2)">MDC</text>
<text x="91.7" y="35.2" transform="rotate(-90 91.7 35.2)">MDIO</text>
<text x="93.3" y="35.9" transform="rotate(-90 93.3 35.9)">RESETn</text>
<text x="102.9" y="32.4" transform="rotate(-90 102.9 32.4)">1</text>
<text x="104.6" y="31.8" transform="rotate(-90 104.6 31.8)">1</text>
<text x="106.4" y="34.8" transform="rotate(-90 106.4 34.8)">1,5,6,7</text>
<text x="30.3" y="77">1</text>
<text x="38.8" y="77">RX_DV</text>
<text x="30.3" y="82.3">1</text>
<text x="30.3" y="78.8">1</text>
<text x="38.8" y="78.8">RX_ER</text>
<text x="41.1" y="82.3">RX0</text>
<text x="30.3" y="84.1">1</text>
<text x="41.1" y="84.1">RX1</text>
<text x="62.3" y="115.9">1</text>
<text x="62.3" y="117.7">1</text>
<text x="62.3" y="114.2">1</text>
<text x="71.5" y="114.2">TX_EN</text>
<text x="73.8" y="115.9">TX0</text>
<text x="73.8" y="117.7">TX1</text>
<text x="91.1" y="122.3">PA26</text>
<text x="98.2" y="125">PA[30..0]</text>
<text x="108.5" y="125">1,5,6,7</text>
<text x="60.5" y="134.4">1,2,4,5,6,7</text>
<text x="73.1" y="134.4">PB[31..0]</text>
<text x="78.6" y="143.7">PB1</text>
<text x="78.6" y="141.9">PB0</text>
<text x="89.3" y="142.8">REF_CLK</text>
<text x="99.6" y="142.8">1</text>
<text x="78.6" y="145.4">PB2</text>
<text x="78.6" y="147.2">PB3</text>
<text x="89.3" y="144.5">TX_EN</text>
<text x="99.6" y="144.5">1</text>
<text x="137.3" y="146.3">TX0</text>
<text x="137.3" y="148.1">TX1</text>
<text x="147.6" y="146.3">1</text>
<text x="147.6" y="148.1">1</text>
<text x="78.6" y="150.8">PB5</text>
<text x="78.6" y="152.5">PB6</text>
<text x="78.6" y="154.3">PB7</text>
<text x="89.3" y="155.2">RX_ER</text>
<text x="99.6" y="155.2">1</text>
<text x="137.3" y="153.4">RX1</text>
<text x="137.3" y="151.7">RX0</text>
<text x="147.6" y="153.4">1</text>
<text x="147.6" y="151.7">1</text>
<text x="78.6" y="156.1">PB8</text>
<text x="78.6" y="157.9">PB9</text>
<text x="78.6" y="161.4">PB15</text>
<text x="89.3" y="157">MDC</text>
<text x="89.3" y="158.8">MDIO</text>
<text x="99.6" y="157">1</text>
<text x="99.6" y="158.8">1</text>
<text x="89.3" y="162.3">RX_DV</text>
<text x="99.6" y="162.3">1</text>
</g>
<g font-size="1.6" fill="#000080">
<text x="63.3" y="33.4">R24</text>
<text x="63.3" y="35.6">0R</text>
<text x="65.8" y="37">U5</text>
<text x="65.8" y="38.8">50MHzCFPS73</text>
<text x="86.9" y="36.8" transform="rotate(-90 86.9 36.8)">R26</text>
<text x="86.9" y="45.9" transform="rotate(-90 86.9 45.9)">1.5k</text>
<text x="65.8" y="54.8">U6</text>
<text x="120.9" y="63.6">R27</text>
<text x="129.8" y="63.6">18R</text>
<text x="163.6" y="65.4">C54</text>
<text x="170.7" y="65.4">C55</text>
<text x="48" y="70.8">C56</text>
<text x="53.4" y="70.8">100n</text>
<text x="120.9" y="70.8">R29</text>
<text x="120.9" y="67.2">R28</text>
<text x="129.8" y="70.8">4.7k</text>
<text x="129.8" y="67.2">150R</text>
<text x="140.5" y="70.8">C57</text>
<text x="147.6" y="70.8">100n</text>
<text x="163.6" y="69">100n</text>
<text x="170.7" y="69">33n</text>
<text x="48" y="74.3">R30</text>
<text x="55.2" y="74.3">2.2k</text>
<text x="120.9" y="77.9">R32</text>
<text x="120.9" y="76.1">R31</text>
<text x="129.8" y="77.9">2.2k</text>
<text x="129.8" y="76.1">2.2k</text>
<text x="142.3" y="74.3">C58</text>
<text x="149.4" y="74.3">10uF/10V</text>
<text x="142.3" y="81.4">C60</text>
<text x="147.6" y="81.4">100n</text>
<text x="165.4" y="83.2">C59</text>
<text x="170.7" y="83.2">1u</text>
<text x="136.9" y="88.5">R33</text>
<text x="136.9" y="90.3">51R</text>
<text x="165.4" y="90.3">C61</text>
<text x="170.7" y="90.3">1u</text>
<text x="172.5" y="95.7">J2</text>
<text x="48" y="99.2">C63</text>
<text x="55.2" y="99.2">C64</text>
<text x="136.9" y="97.4">R34</text>
<text x="136.9" y="99.2">51R</text>
<text x="145.7" y="99.2">C62</text>
<text x="145.7" y="100.8">100n</text>
<text x="48" y="102.8">100n</text>
<text x="55.2" y="102.8">33n</text>
<text x="86.9" y="111.5" transform="rotate(-90 86.9 111.5)">R37</text>
<text x="90.4" y="111.5" transform="rotate(-90 90.4 111.5)">R38</text>
<text x="94" y="111.5" transform="rotate(-90 94 111.5)">R39</text>
<text x="103.2" y="108.1">DP83848I</text>
<text x="220.5" y="109.9">R35</text>
<text x="220.5" y="111.7">100R</text>
<text x="230.5" y="109.9">R36</text>
<text x="230.5" y="112">100R</text>
<text x="131.6" y="115.2">R40</text>
<text x="131.6" y="117">51R</text>
<text x="86.9" y="120.5" transform="rotate(-90 86.9 120.5)">2.2k</text>
<text x="90.4" y="120.5" transform="rotate(-90 90.4 120.5)">2.2k</text>
<text x="94" y="120.5" transform="rotate(-90 94 120.5)">2.2k</text>
<text x="131.6" y="124.1">R41</text>
<text x="131.6" y="125.9">51R</text>
<text x="143.9" y="124.1">C65</text>
<text x="143.9" y="125.7">100n</text>
<text x="172.5" y="136.5">J3026G01DNLT</text>
</g>
<g font-size="1.6" fill="#008000">
<text x="72.9" y="35.2">R25</text>
<text x="76.5" y="31.6">TP22</text>
<text x="76.5" y="33.4">N.M.</text>
<text x="78.3" y="38.8">N.M.</text>
<text x="99.6" y="137.6">TP27</text>
<text x="108.5" y="137.6">TP28</text>
<text x="117.4" y="137.6">TP29</text>
<text x="126.3" y="137.6">TP30</text>
<text x="99.6" y="139.7">N.M.</text>
<text x="108.5" y="139.7">N.M.</text>
<text x="117.4" y="139.7">N.M.</text>
<text x="126.3" y="139.7">N.M.</text>
</g>
<g font-size="1.6" fill="#004080">
<text x="66.7" y="41.6">VCC Output</text>
<text x="66.7" y="45.2">GND</text>
<text x="73.3" y="45.2">NC</text>
<text x="84.3" y="59.8" transform="rotate(-90 84.3 59.8)">X1</text>
<text x="86.1" y="59.8" transform="rotate(-90 86.1 59.8)">X2</text>
<text x="80.8" y="62.6" transform="rotate(-90 80.8 62.6)">DGND</text>
<text x="82.6" y="63.1" transform="rotate(-90 82.6 63.1)">IOGND</text>
<text x="87.9" y="64.8" transform="rotate(-90 87.9 64.8)">IOVDD33</text>
<text x="89.7" y="61.5" transform="rotate(-90 89.7 61.5)">MDC</text>
<text x="91.5" y="62" transform="rotate(-90 91.5 62)">MDIO</text>
<text x="93.2" y="63.2" transform="rotate(-90 93.2 63.2)">RESET</text>
<text x="66.7" y="71.8">PFBIN2</text>
<text x="95" y="69.1" transform="rotate(-90 95 69.1)">LED_LINK/AN0</text>
<text x="96.8" y="71" transform="rotate(-90 96.8 71)">LED_SPEED/AN1</text>
<text x="100.3" y="67.3" transform="rotate(-90 100.3 67.3)">25MHz_OUT</text>
<text x="108.1" y="71.8">RBIAS</text>
<text x="66.7" y="73.6">RX_CLK</text>
<text x="66.7" y="75.4">RX_DV/MII_MODE</text>
<text x="66.7" y="77.2">CRS/CRS_DV/LED_CFG</text>
<text x="98.6" y="74.8" transform="rotate(-90 98.6 74.8)">LED_ACT/COL/AN_EN</text>
<text x="103.2" y="77.2">RESERVED7</text>
<text x="106.4" y="73.6">PFBOUT</text>
<text x="106.7" y="75.4">AVDD33</text>
<text x="66.7" y="79">RX_ER/MDIX_EN</text>
<text x="66.7" y="80.7">COL/PHYAD0</text>
<text x="66.7" y="82.5">RXD_0/PHYAD1</text>
<text x="103.2" y="79">RESERVED6</text>
<text x="107.3" y="82.5">PFBIN1</text>
<text x="108.3" y="80.7">AGND</text>
<text x="66.7" y="84.3">RXD_1/PHYAD2</text>
<text x="66.7" y="86.1">RXD_2/PHYAD3</text>
<text x="66.7" y="87.8">RXD_3/PHYAD4</text>
<text x="66.7" y="89.6">IOGND</text>
<text x="108.3" y="87.8">AGND</text>
<text x="109.2" y="89.6">RD +</text>
<text x="109.4" y="84.3">TD +</text>
<text x="109.8" y="86.1">TD -</text>
<text x="66.7" y="91.4">IOVDD33</text>
<text x="109.6" y="91.4">RD -</text>
<text x="80.8" y="104" transform="rotate(-90 80.8 104)">TX_CLK</text>
<text x="82.6" y="104" transform="rotate(-90 82.6 104)">TX_EN</text>
<text x="84.3" y="104" transform="rotate(-90 84.3 104)">TXD_0</text>
<text x="86.1" y="104" transform="rotate(-90 86.1 104)">TXD_1</text>
<text x="87.9" y="104" transform="rotate(-90 87.9 104)">TXD_2</text>
<text x="89.7" y="104" transform="rotate(-90 89.7 104)">TXD_3/SNI_MODE</text>
<text x="91.5" y="104" transform="rotate(-90 91.5 104)">PWR_DOWN/INT</text>
<text x="93.2" y="104" transform="rotate(-90 93.2 104)">TCK</text>
<text x="95" y="104" transform="rotate(-90 95 104)">TDO</text>
<text x="96.8" y="104" transform="rotate(-90 96.8 104)">TMS</text>
<text x="98.6" y="104" transform="rotate(-90 98.6 104)">TRST</text>
<text x="100.3" y="104" transform="rotate(-90 100.3 104)">TDI</text>
</g>
<g font-size="1.6" fill="#00f">
<text x="147.4" y="74.1" transform="rotate(-90 147.4 74.1)">+</text>
<text x="173.2" y="98.1">TD+</text>
<text x="173.4" y="101.7">CT</text>
<text x="212" y="100.1">1</text>
<text x="173.2" y="105.3">TD-</text>
<text x="193.5" y="106.2">75R</text>
<text x="212" y="103">2</text>
<text x="212" y="105.8">3</text>
<text x="173.2" y="110.6">RD+</text>
<text x="212" y="108.5">4</text>
<text x="212" y="111.3">5</text>
<text x="212" y="113.8">6</text>
<text x="173.2" y="117.7">RD-</text>
<text x="173.4" y="114.2">CT</text>
<text x="212" y="116.5">7</text>
<text x="212" y="119.3">8</text>
<text x="173" y="122.9">NC</text>
<text x="182.8" y="123.8">1nF</text>
<text x="196.9" y="121.4">75R</text>
<text x="196.9" y="125">75R</text>
<text x="211.6" y="123.9">Green</text>
<text x="173" y="126.4">GND</text>
<text x="173.2" y="131.9">Shield</text>
<text x="196.7" y="128.7">75R</text>
<text x="211.6" y="129.3">Yellow</text>
<text x="173.2" y="133.7">Shield</text>
</g>
</svg>
